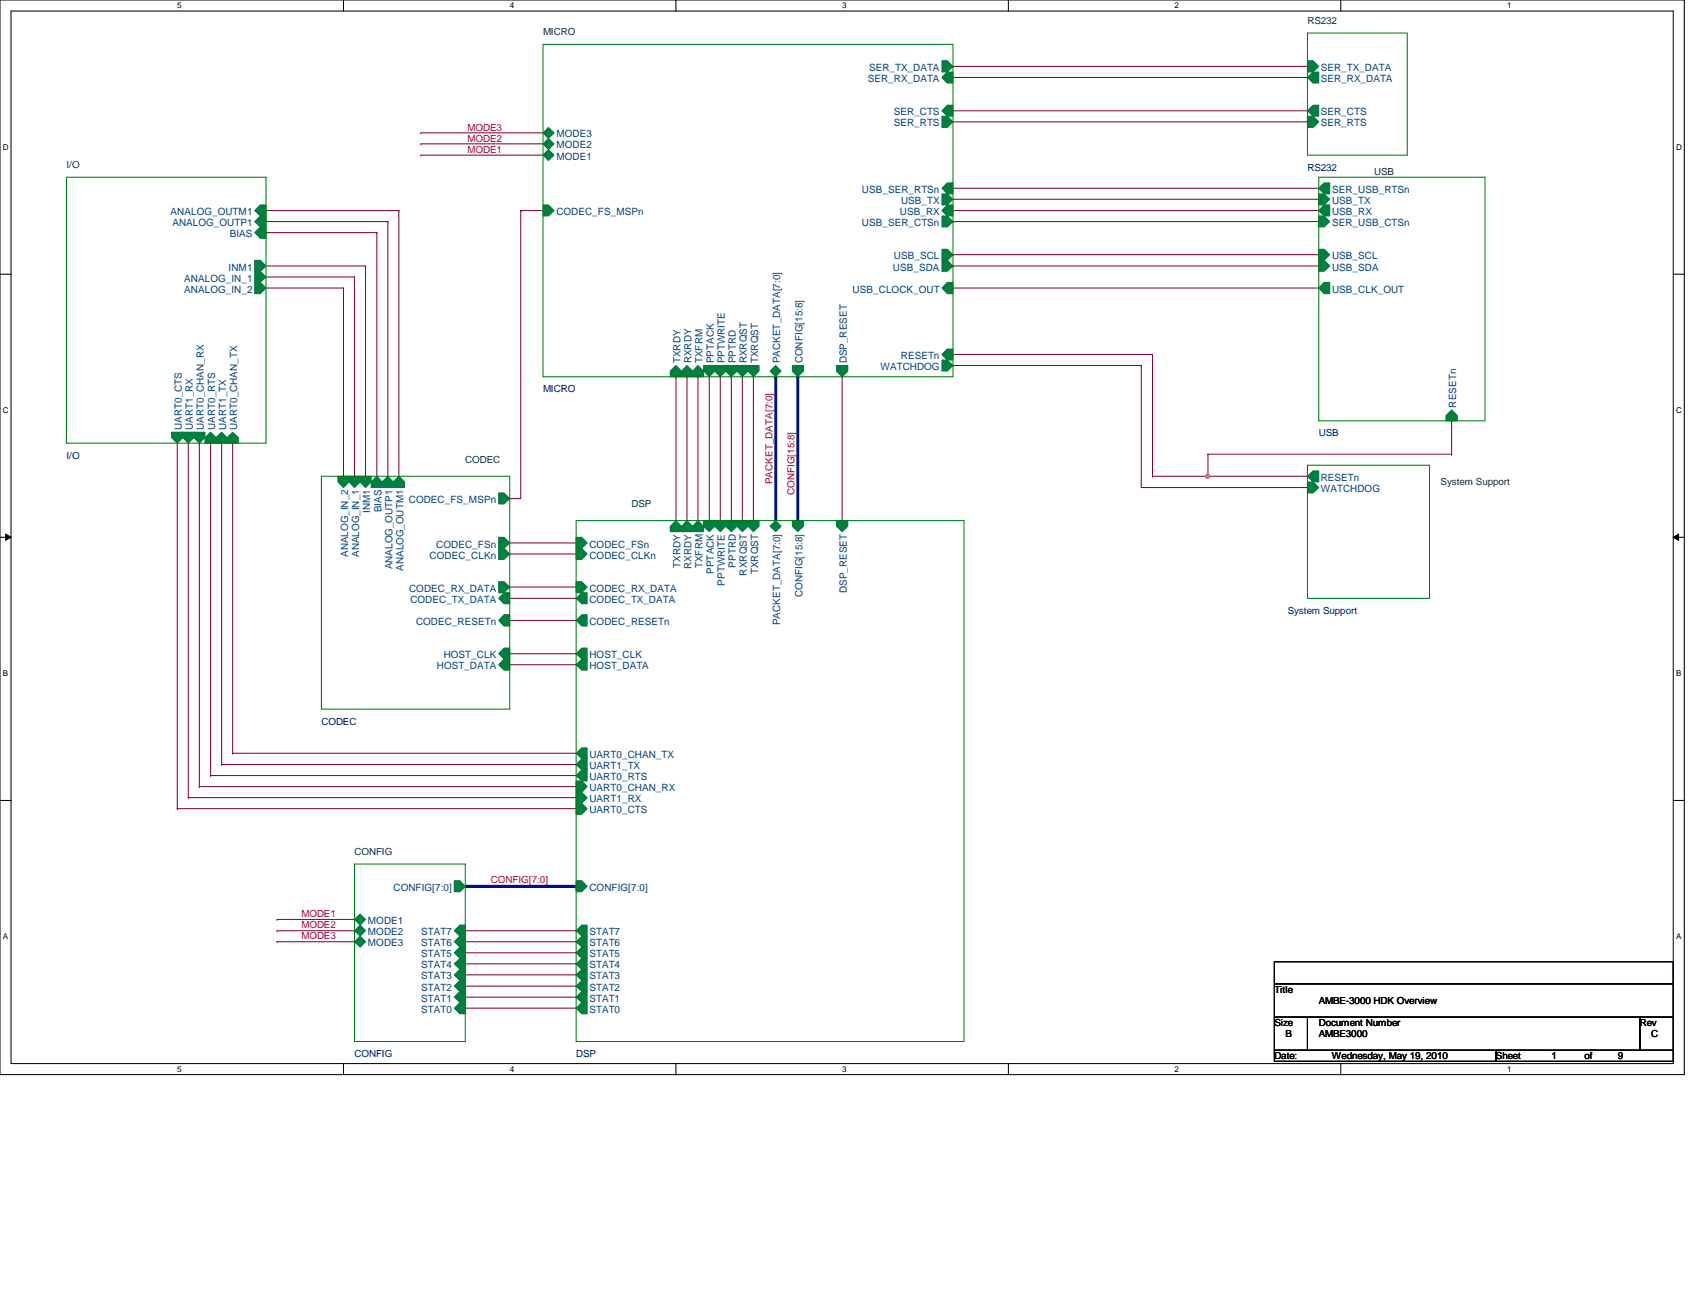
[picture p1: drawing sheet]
<svg xmlns="http://www.w3.org/2000/svg" width="279mm" height="216mm" viewBox="0 0 279 216" stroke-linecap="round" stroke-linejoin="round" font-family="sans-serif">
<path d="M0 0h278v177.4h-278zM1.8 1.8h274.3v173.8h-274.3z" fill="none" stroke="#000" stroke-width=".17"/>
<g fill="#fff">
<path d="M29.3 .2h.7v1.5h-.7z"/>
<path d="M29.3 175.8h.7v1.4h-.7z"/>
</g>
<path d="M56.7 0v1.8M56.7 175.6v1.8" fill="none" stroke="#000" stroke-width=".17"/>
<g fill="#fff">
<path d="M84.1 .2h.7v1.5h-.7z"/>
<path d="M84.1 175.8h.7v1.4h-.7z"/>
</g>
<path d="M111.5 0v1.8M111.5 175.6v1.8" fill="none" stroke="#000" stroke-width=".17"/>
<g fill="#fff">
<path d="M139 .2h.7v1.5h-.7z"/>
<path d="M139 175.8h.7v1.4h-.7z"/>
</g>
<path d="M166.4 0v1.8M166.4 175.6v1.8" fill="none" stroke="#000" stroke-width=".17"/>
<g fill="#fff">
<path d="M193.8 .2h.8v1.5h-.8z"/>
<path d="M193.8 175.8h.8v1.4h-.8z"/>
</g>
<path d="M221.3 0v1.8M221.3 175.6v1.8" fill="none" stroke="#000" stroke-width=".17"/>
<g fill="#fff">
<path d="M248.7 .2h.7v1.5h-.7z"/>
<path d="M248.7 175.8h.7v1.4h-.7z"/>
<path d="M.5 23.5h.9v1.5h-.9z"/>
<path d="M276.6 23.5h.9v1.5h-.9z"/>
<path d="M.5 67h.9v1.5h-.9z"/>
<path d="M276.6 67h.9v1.5h-.9z"/>
</g>
<path d="M0 45.3h1.8M276.1 45.3h1.9" fill="none" stroke="#000" stroke-width=".17"/>
<g fill="#fff">
<path d="M.5 110.4h.8v1.5h-.8z"/>
<path d="M276.6 110.4h.9v1.5h-.9z"/>
</g>
<path d="M0 88.7h1.8M.9 88.1l.9 .6-.9 .5zM276.1 88.7l.9-.6v1.1zM276.1 88.7h1.9" fill="none" stroke="#000" stroke-width=".17"/>
<path d="M.9 88.1l.9 .6-.9 .5zM276.1 88.7l.9-.6v1.1z" fill="#000"/>
<g fill="#fff">
<path d="M.5 153.8h.8v1.5h-.8z"/>
<path d="M276.6 153.8h.9v1.5h-.9z"/>
</g>
<path d="M0 132.1h1.8M276.1 132.1h1.9" fill="none" stroke="#000" stroke-width=".17"/>
<g fill="none" stroke="#800040" stroke-width=".17">
<path d="M190.2 58.5h.1M190.2 58.5v20.1M199.3 78.6h.1M199.3 78.6h16.5M84.1 89.6h.1M84.1 91.4h.1M84.1 96.9h.1M84.1 98.8h.1M84.1 89.6h11M84.1 91.4h11M84.1 96.9h11M84.1 98.8h11"/>
<path d="M84.1 102.4h.1M84.1 107.9h.1M84.1 109.7h.1M84.1 102.4h11M84.1 107.9h11M84.1 109.7h11"/>
</g>
<circle cx="199.3" cy="78.6" r=".34" fill="#f0f"/>
<circle cx="199.3" cy="78.6" r=".34" fill="none" stroke="#f0f" stroke-width=".17"/>
<path d="M76.8 146.3h18.3" fill="none" stroke="#00f" stroke-width=".51"/>
<circle cx="95.1" cy="146.3" r=".25" fill="#00f"/>
<g fill="none" stroke="#800040" stroke-width=".17">
<path d="M43.9 38.4h.1M43.9 38.4h18.3M62.2 38.4h.1M62.2 38.4v40.2M85.9 34.8h.1M85.9 34.8v47.5h-1.8M43.9 47.5h12.8M43.9 45.7h14.6M43.9 43.9h16.4M56.7 47.5h.1M56.7 47.5v31.1M58.5 45.7h.1"/>
<path d="M58.5 45.7v32.9M60.3 43.9h.1M60.3 43.9v34.7M29.3 73.2h.1M29.3 73.2v60.3M31.1 73.2h.1M31.1 73.2v58.5M32.9 73.2h.1M32.9 73.2v56.6M34.8 73.2h.1M34.8 73.2v54.8M36.6 73.2h.1"/>
<path d="M36.6 73.2v53M38.4 73.2h.1M38.4 73.2v51.1M56.7 78.6h.1M58.5 78.6h.1M60.3 78.6h.1M188.3 60.3h.1M188.3 60.3v20.2h27.5M84.1 82.3h.1M215.8 80.5h.1M29.3 133.5h.1M29.3 133.5h65.8"/>
<path d="M31.1 131.7h.1M31.1 131.7h64M32.9 129.8h.1M32.9 129.8h62.2M34.8 128h.1M34.8 128h60.3M36.6 126.2h.1M36.6 126.2h58.5M38.4 124.3h.1M38.4 124.3h56.7"/>
</g>
<path d="M128 62.2v23.7" fill="none" stroke="#00f" stroke-width=".51"/>
<circle cx="128" cy="62.2" r=".25" fill="#00f"/>
<path d="M157.3 18.3h.1M157.3 11h.1M157.3 12.8h.1M157.3 18.3h58.5M157.3 11h58.5M157.3 12.8h58.5M157.3 20.1h.1M157.3 20.1h58.5" fill="none" stroke="#800040" stroke-width=".17"/>
<path d="M131.7 62.2v23.7" fill="none" stroke="#00f" stroke-width=".51"/>
<circle cx="131.7" cy="62.2" r=".25" fill="#00f"/>
<g fill="none" stroke="#800040" stroke-width=".17">
<path d="M43.9 36.6h.1M43.9 34.8h.1M43.9 34.8h21.9M43.9 36.6h20.1M64 36.6h.1M64 36.6v42M65.8 34.8h.1M65.8 34.8v43.8M69.5 21.9h.1M69.5 23.7h.1M69.5 25.6h.1M69.5 21.9h20.1"/>
<path d="M69.5 23.7h20.1M69.5 25.6h20.1M85.9 34.8h3.7M89.6 34.8h.1M157.3 31.1h.1M157.3 32.9h.1M157.3 34.8h.1M157.3 36.6h.1M157.3 34.8h60.3M157.3 36.6h60.3M157.3 31.1h60.3M157.3 32.9h60.3"/>
<path d="M157.3 58.5h.1M157.3 47.5h.1M157.3 43.9h.1M157.3 42h.1M157.3 58.5h32.9M157.3 47.5h60.3M157.3 43.9h60.3M157.3 42h60.3M111.5 62.2h.1M111.5 62.2v23.7M113.4 62.2h.1M113.4 62.2v23.7"/>
<path d="M115.2 62.2h.1M115.2 62.2v23.7M117.1 62.2h.1M117.1 62.2v23.7M118.9 62.2h.1M118.9 62.2v23.7M120.7 62.2h.1M120.7 62.2v23.7M122.5 62.2h.1M122.5 62.2v23.7M124.3 62.2h.1M124.3 62.2v23.7"/>
<path d="M139 62.2h.1M139 62.2v23.7M157.3 60.3h.1M157.3 60.3h31M190.2 78.6h.1M199.3 75h.1M199.3 75v3.6h-9.1M199.3 75h40.3M239.6 75h.1M239.6 69.5h.1M239.6 69.5v5.5M45.7 151.8h.1"/>
<path d="M45.7 153.6h.1M45.7 155.4h.1M45.7 153.6h12.8M45.7 155.4h12.8M45.7 151.8h12.8M76.8 153.6h.1M76.8 155.4h.1M76.8 157.3h.1M76.8 159.1h.1M76.8 153.6h18.3M76.8 155.4h18.3M76.8 157.3h18.3"/>
<path d="M76.8 159.1h18.3M76.8 160.9h.1M76.8 162.8h.1M76.8 164.6h.1M76.8 166.4h.1M76.8 160.9h18.3M76.8 162.8h18.3M76.8 164.6h18.3M76.8 166.4h18.3"/>
</g>
<path d="M210.3 158.7h65.8v3.7h-65.8zM210.3 162.4h65.8v5.5h-65.8zM210.3 167.9h5.5v5.5h-5.5zM210.3 173.4h36.6v1.8h-36.6zM215.8 167.9h54.8v5.5h-54.8zM246.9 173.4h29.2v1.8h-29.2zM270.6 167.9h5.5v5.5h-5.5z" fill="none" stroke="#000" stroke-width=".17"/>
<path d="M75 145.4h.9l.9 .9-.9 .9h-.9z" fill-rule="evenodd" fill="#008040"/>
<path d="M75 145.4h.9l.9 .9-.9 .9h-.9z" fill="none" stroke="#008040" stroke-width=".17"/>
<path d="M75 155.4l.9-.9h.9v1.8h-.9z" fill-rule="evenodd" fill="#008040"/>
<path d="M75 155.4l.9-.9h.9v1.8h-.9z" fill="none" stroke="#008040" stroke-width=".17"/>
<path d="M75 153.6l.9-.9h.9v1.8h-.9z" fill-rule="evenodd" fill="#008040"/>
<path d="M75 153.6l.9-.9h.9v1.8h-.9z" fill="none" stroke="#008040" stroke-width=".17"/>
<path d="M75 166.4l.9-.9h.9v1.8h-.9z" fill-rule="evenodd" fill="#008040"/>
<path d="M75 166.4l.9-.9h.9v1.8h-.9z" fill="none" stroke="#008040" stroke-width=".17"/>
<path d="M75 164.6l.9-.9h.9v1.8h-.9z" fill-rule="evenodd" fill="#008040"/>
<path d="M75 164.6l.9-.9h.9v1.8h-.9z" fill="none" stroke="#008040" stroke-width=".17"/>
<path d="M75 162.8l.9-1h.9v1.9h-.9z" fill-rule="evenodd" fill="#008040"/>
<path d="M75 162.8l.9-1h.9v1.9h-.9z" fill="none" stroke="#008040" stroke-width=".17"/>
<path d="M75 160.9l.9-.9h.9v1.8h-.9z" fill-rule="evenodd" fill="#008040"/>
<path d="M75 160.9l.9-.9h.9v1.8h-.9z" fill="none" stroke="#008040" stroke-width=".17"/>
<path d="M75 159.1l.9-.9h.9v1.8h-.9z" fill-rule="evenodd" fill="#008040"/>
<path d="M75 159.1l.9-.9h.9v1.8h-.9z" fill="none" stroke="#008040" stroke-width=".17"/>
<path d="M75 157.3l.9-1h.9v1.9h-.9z" fill-rule="evenodd" fill="#008040"/>
<path d="M75 157.3l.9-1h.9v1.9h-.9z" fill="none" stroke="#008040" stroke-width=".17"/>
<path d="M58.5 151.8l.9-.9 .9 .9-.9 .9z" fill="#008040"/>
<path d="M58.5 151.8l.9-.9 .9 .9-.9 .9z" fill="none" stroke="#008040" stroke-width=".17"/>
<path d="M58.5 153.6l.9-.9 .9 .9-.9 .9z" fill="#008040"/>
<path d="M58.5 153.6l.9-.9 .9 .9-.9 .9z" fill="none" stroke="#008040" stroke-width=".17"/>
<path d="M59.4 154.5l.9 .9-.9 .9-.9-.9z" fill="#008040"/>
<path d="M59.4 154.5l.9 .9-.9 .9-.9-.9z" fill="none" stroke="#008040" stroke-width=".17"/>
<path d="M58.5 142.6h18.3v29.3h-18.3z" fill="none" stroke="#008000" stroke-width=".17"/>
<path d="M156.3 33.8h1v1.8h-1l-.9-.8z" fill-rule="evenodd" fill="#008040"/>
<path d="M156.3 33.8h1v1.8h-1l-.9-.8z" fill="none" stroke="#008040" stroke-width=".17"/>
<path d="M155.4 58.5l.9-.9h1v1.8h-1z" fill-rule="evenodd" fill="#008040"/>
<path d="M155.4 58.5l.9-.9h1v1.8h-1z" fill="none" stroke="#008040" stroke-width=".17"/>
<path d="M155.4 32h.9l1 .9-1 .9h-.9z" fill-rule="evenodd" fill="#008040"/>
<path d="M155.4 32h.9l1 .9-1 .9h-.9z" fill="none" stroke="#008040" stroke-width=".17"/>
<path d="M127.1 61.3l.9-1 .9 1-.9 .9z" fill="#008040"/>
<path d="M127.1 61.3l.9-1 .9 1-.9 .9z" fill="none" stroke="#008040" stroke-width=".17"/>
<path d="M155.4 10h.9l1 1-1 .9h-.9z" fill-rule="evenodd" fill="#008040"/>
<path d="M155.4 10h.9l1 1-1 .9h-.9z" fill="none" stroke="#008040" stroke-width=".17"/>
<path d="M155.4 12.8l.9-.9h1v1.8h-1z" fill-rule="evenodd" fill="#008040"/>
<path d="M155.4 12.8l.9-.9h1v1.8h-1z" fill="none" stroke="#008040" stroke-width=".17"/>
<path d="M156.3 17.4h1v1.8h-1l-.9-.9z" fill-rule="evenodd" fill="#008040"/>
<path d="M156.3 17.4h1v1.8h-1l-.9-.9z" fill="none" stroke="#008040" stroke-width=".17"/>
<path d="M155.4 19.2h.9l1 .9-1 .9h-.9z" fill-rule="evenodd" fill="#008040"/>
<path d="M155.4 19.2h.9l1 .9-1 .9h-.9z" fill="none" stroke="#008040" stroke-width=".17"/>
<path d="M115.2 60.3l.9 1v.9h-1.8v-.9z" fill-rule="evenodd" fill="#008040"/>
<path d="M115.2 60.3l.9 1v.9h-1.8v-.9z" fill="none" stroke="#008040" stroke-width=".17"/>
<path d="M110.6 61.3l.9-1 1 1v.9h-1.9z" fill-rule="evenodd" fill="#008040"/>
<path d="M110.6 61.3l.9-1 1 1v.9h-1.9z" fill="none" stroke="#008040" stroke-width=".17"/>
<path d="M113.4 60.3l.9 1v.9h-1.8v-.9z" fill-rule="evenodd" fill="#008040"/>
<path d="M113.4 60.3l.9 1v.9h-1.8v-.9z" fill="none" stroke="#008040" stroke-width=".17"/>
<path d="M121.6 60.3h1.8v1l-.9 .9-.9-.9z" fill-rule="evenodd" fill="#008040"/>
<path d="M121.6 60.3h1.8v1l-.9 .9-.9-.9z" fill="none" stroke="#008040" stroke-width=".17"/>
<path d="M123.4 60.3h1.9v1l-1 .9-.9-.9z" fill-rule="evenodd" fill="#008040"/>
<path d="M123.4 60.3h1.9v1l-1 .9-.9-.9z" fill="none" stroke="#008040" stroke-width=".17"/>
<path d="M116.1 60.3h1.8v1l-.8 .9-1-.9z" fill-rule="evenodd" fill="#008040"/>
<path d="M116.1 60.3h1.8v1l-.8 .9-1-.9z" fill="none" stroke="#008040" stroke-width=".17"/>
<path d="M117.9 60.3h1.9v1l-.9 .9-1-.9z" fill-rule="evenodd" fill="#008040"/>
<path d="M117.9 60.3h1.9v1l-.9 .9-1-.9z" fill="none" stroke="#008040" stroke-width=".17"/>
<path d="M119.8 60.3h1.8v1l-.9 .9-.9-.9z" fill-rule="evenodd" fill="#008040"/>
<path d="M119.8 60.3h1.8v1l-.9 .9-.9-.9z" fill="none" stroke="#008040" stroke-width=".17"/>
<path d="M89.6 33.8h.9l.9 1-.9 .8h-.9z" fill-rule="evenodd" fill="#008040"/>
<path d="M89.6 33.8h.9l.9 1-.9 .8h-.9z" fill="none" stroke="#008040" stroke-width=".17"/>
<path d="M155.4 59.4h.9l1 .9-1 1h-.9z" fill-rule="evenodd" fill="#008040"/>
<path d="M155.4 59.4h.9l1 .9-1 1h-.9z" fill="none" stroke="#008040" stroke-width=".17"/>
<path d="M156.3 46.6h1v1.9h-1l-.9-1z" fill-rule="evenodd" fill="#008040"/>
<path d="M156.3 46.6h1v1.9h-1l-.9-1z" fill="none" stroke="#008040" stroke-width=".17"/>
<path d="M155.4 35.6h.9l1 1-1 .9h-.9z" fill-rule="evenodd" fill="#008040"/>
<path d="M155.4 35.6h.9l1 1-1 .9h-.9z" fill="none" stroke="#008040" stroke-width=".17"/>
<path d="M155.4 31.1l.9-.9h1v1.8h-1z" fill-rule="evenodd" fill="#008040"/>
<path d="M155.4 31.1l.9-.9h1v1.8h-1z" fill="none" stroke="#008040" stroke-width=".17"/>
<path d="M155.4 41.1h.9l1 .9-1 1h-.9z" fill-rule="evenodd" fill="#008040"/>
<path d="M155.4 41.1h.9l1 .9-1 1h-.9z" fill="none" stroke="#008040" stroke-width=".17"/>
<path d="M155.4 43h.9l1 .9-1 .9h-.9z" fill-rule="evenodd" fill="#008040"/>
<path d="M155.4 43h.9l1 .9-1 .9h-.9z" fill="none" stroke="#008040" stroke-width=".17"/>
<path d="M130.8 60.3h1.8v1l-.9 .9-.9-.9z" fill-rule="evenodd" fill="#008040"/>
<path d="M130.8 60.3h1.8v1l-.9 .9-.9-.9z" fill="none" stroke="#008040" stroke-width=".17"/>
<path d="M138 60.3h1.9v1l-.9 .9-1-.9z" fill-rule="evenodd" fill="#008040"/>
<path d="M138 60.3h1.9v1l-.9 .9-1-.9z" fill="none" stroke="#008040" stroke-width=".17"/>
<path d="M89.6 23.7l.9-.8 .9 .8-.9 1z" fill="#008040"/>
<path d="M89.6 23.7l.9-.8 .9 .8-.9 1z" fill="none" stroke="#008040" stroke-width=".17"/>
<path d="M89.6 21.9l.9-.9 .9 .9-.9 1z" fill="#008040"/>
<path d="M89.6 21.9l.9-.9 .9 .9-.9 1z" fill="none" stroke="#008040" stroke-width=".17"/>
<path d="M90.5 24.7l.9 .9-.9 .9-.9-.9z" fill="#008040"/>
<path d="M90.5 24.7l.9 .9-.9 .9-.9-.9z" fill="none" stroke="#008040" stroke-width=".17"/>
<path d="M89.6 7.3h67.7v54.9h-67.7z" fill="none" stroke="#008000" stroke-width=".17"/>
<path d="M95.1 90.5h.9l.9 .9-.9 .9h-.9z" fill-rule="evenodd" fill="#008040"/>
<path d="M95.1 90.5h.9l.9 .9-.9 .9h-.9z" fill="none" stroke="#008040" stroke-width=".17"/>
<path d="M95.1 88.7h.9l.9 .9-.9 .9h-.9z" fill-rule="evenodd" fill="#008040"/>
<path d="M95.1 88.7h.9l.9 .9-.9 .9h-.9z" fill="none" stroke="#008040" stroke-width=".17"/>
<path d="M95.1 102.4l.9-.9h.9v1.8h-.9z" fill-rule="evenodd" fill="#008040"/>
<path d="M95.1 102.4l.9-.9h.9v1.8h-.9z" fill="none" stroke="#008040" stroke-width=".17"/>
<path d="M95.1 96h.9l.9 .9-.9 .9h-.9z" fill-rule="evenodd" fill="#008040"/>
<path d="M95.1 96h.9l.9 .9-.9 .9h-.9z" fill="none" stroke="#008040" stroke-width=".17"/>
<path d="M96 97.8h.9v1.9h-.9l-.9-.9z" fill-rule="evenodd" fill="#008040"/>
<path d="M96 97.8h.9v1.9h-.9l-.9-.9z" fill="none" stroke="#008040" stroke-width=".17"/>
<path d="M95.1 109.7l.9-.9h.9v1.8h-.9z" fill-rule="evenodd" fill="#008040"/>
<path d="M95.1 109.7l.9-.9h.9v1.8h-.9z" fill="none" stroke="#008040" stroke-width=".17"/>
<path d="M95.1 107.9l.9-.9h.9v1.8h-.9z" fill-rule="evenodd" fill="#008040"/>
<path d="M95.1 107.9l.9-.9h.9v1.8h-.9z" fill="none" stroke="#008040" stroke-width=".17"/>
<path d="M128 85.9l.9 1-.9 .9-.9-.9z" fill="#008040"/>
<path d="M128 85.9l.9 1-.9 .9-.9-.9z" fill="none" stroke="#008040" stroke-width=".17"/>
<path d="M123.4 85.9h1.9v1l-1 .9-.9-.9z" fill-rule="evenodd" fill="#008040"/>
<path d="M123.4 85.9h1.9v1l-1 .9-.9-.9z" fill="none" stroke="#008040" stroke-width=".17"/>
<path d="M111.5 85.9l1 1v.9h-1.9v-.9z" fill-rule="evenodd" fill="#008040"/>
<path d="M111.5 85.9l1 1v.9h-1.9v-.9z" fill="none" stroke="#008040" stroke-width=".17"/>
<path d="M121.6 85.9h1.8v1l-.9 .9-.9-.9z" fill-rule="evenodd" fill="#008040"/>
<path d="M121.6 85.9h1.8v1l-.9 .9-.9-.9z" fill="none" stroke="#008040" stroke-width=".17"/>
<path d="M113.4 85.9l.9 1v.9h-1.8v-.9z" fill-rule="evenodd" fill="#008040"/>
<path d="M113.4 85.9l.9 1v.9h-1.8v-.9z" fill="none" stroke="#008040" stroke-width=".17"/>
<path d="M115.2 85.9l.9 1v.9h-1.8v-.9z" fill-rule="evenodd" fill="#008040"/>
<path d="M115.2 85.9l.9 1v.9h-1.8v-.9z" fill="none" stroke="#008040" stroke-width=".17"/>
<path d="M119.8 85.9h1.8v1l-.9 .9-.9-.9z" fill-rule="evenodd" fill="#008040"/>
<path d="M119.8 85.9h1.8v1l-.9 .9-.9-.9z" fill="none" stroke="#008040" stroke-width=".17"/>
<path d="M117.9 85.9h1.9v1l-.9 .9-1-.9z" fill-rule="evenodd" fill="#008040"/>
<path d="M117.9 85.9h1.9v1l-.9 .9-1-.9z" fill="none" stroke="#008040" stroke-width=".17"/>
<path d="M116.1 85.9h1.8v1l-.8 .9-1-.9z" fill-rule="evenodd" fill="#008040"/>
<path d="M116.1 85.9h1.8v1l-.8 .9-1-.9z" fill="none" stroke="#008040" stroke-width=".17"/>
<path d="M95.1 145.4h.9l.9 .9-.9 .9h-.9z" fill-rule="evenodd" fill="#008040"/>
<path d="M95.1 145.4h.9l.9 .9-.9 .9h-.9z" fill="none" stroke="#008040" stroke-width=".17"/>
<path d="M130.8 85.9h1.8v1l-.9 .9-.9-.9z" fill-rule="evenodd" fill="#008040"/>
<path d="M130.8 85.9h1.8v1l-.9 .9-.9-.9z" fill="none" stroke="#008040" stroke-width=".17"/>
<path d="M95.1 124.3l.9-.9h.9v1.9h-.9z" fill-rule="evenodd" fill="#008040"/>
<path d="M95.1 124.3l.9-.9h.9v1.9h-.9z" fill="none" stroke="#008040" stroke-width=".17"/>
<path d="M95.1 126.2l.9-.9h.9v1.8h-.9z" fill-rule="evenodd" fill="#008040"/>
<path d="M95.1 126.2l.9-.9h.9v1.8h-.9z" fill="none" stroke="#008040" stroke-width=".17"/>
<path d="M95.1 128l.9-.9h.9v1.8h-.9z" fill-rule="evenodd" fill="#008040"/>
<path d="M95.1 128l.9-.9h.9v1.8h-.9z" fill="none" stroke="#008040" stroke-width=".17"/>
<path d="M95.1 128.9h.9l.9 .9-.9 1h-.9z" fill-rule="evenodd" fill="#008040"/>
<path d="M95.1 128.9h.9l.9 .9-.9 1h-.9z" fill="none" stroke="#008040" stroke-width=".17"/>
<path d="M95.1 130.8h.9l.9 .9-.9 .9h-.9z" fill-rule="evenodd" fill="#008040"/>
<path d="M95.1 130.8h.9l.9 .9-.9 .9h-.9z" fill="none" stroke="#008040" stroke-width=".17"/>
<path d="M95.1 132.6h.9l.9 .9-.9 .9h-.9z" fill-rule="evenodd" fill="#008040"/>
<path d="M95.1 132.6h.9l.9 .9-.9 .9h-.9z" fill="none" stroke="#008040" stroke-width=".17"/>
<path d="M138 85.9h1.9v1l-.9 .9-1-.9z" fill-rule="evenodd" fill="#008040"/>
<path d="M138 85.9h1.9v1l-.9 .9-1-.9z" fill="none" stroke="#008040" stroke-width=".17"/>
<path d="M95.1 155.4l.9-.9h.9v1.8h-.9z" fill-rule="evenodd" fill="#008040"/>
<path d="M95.1 155.4l.9-.9h.9v1.8h-.9z" fill="none" stroke="#008040" stroke-width=".17"/>
<path d="M95.1 153.6l.9-.9h.9v1.8h-.9z" fill-rule="evenodd" fill="#008040"/>
<path d="M95.1 153.6l.9-.9h.9v1.8h-.9z" fill="none" stroke="#008040" stroke-width=".17"/>
<path d="M96 165.5h.9v1.8h-.9l-.9-.9z" fill-rule="evenodd" fill="#008040"/>
<path d="M96 165.5h.9v1.8h-.9l-.9-.9z" fill="none" stroke="#008040" stroke-width=".17"/>
<path d="M95.1 164.6l.9-.9h.9v1.8h-.9z" fill-rule="evenodd" fill="#008040"/>
<path d="M95.1 164.6l.9-.9h.9v1.8h-.9z" fill="none" stroke="#008040" stroke-width=".17"/>
<path d="M95.1 162.8l.9-1h.9v1.9h-.9z" fill-rule="evenodd" fill="#008040"/>
<path d="M95.1 162.8l.9-1h.9v1.9h-.9z" fill="none" stroke="#008040" stroke-width=".17"/>
<path d="M95.1 160.9l.9-.9h.9v1.8h-.9z" fill-rule="evenodd" fill="#008040"/>
<path d="M95.1 160.9l.9-.9h.9v1.8h-.9z" fill="none" stroke="#008040" stroke-width=".17"/>
<path d="M95.1 159.1l.9-.9h.9v1.8h-.9z" fill-rule="evenodd" fill="#008040"/>
<path d="M95.1 159.1l.9-.9h.9v1.8h-.9z" fill="none" stroke="#008040" stroke-width=".17"/>
<path d="M95.1 157.3l.9-1h.9v1.9h-.9z" fill-rule="evenodd" fill="#008040"/>
<path d="M95.1 157.3l.9-1h.9v1.9h-.9z" fill="none" stroke="#008040" stroke-width=".17"/>
<path d="M95.1 85.9h64v86h-64z" fill="none" stroke="#008000" stroke-width=".17"/>
<path d="M82.3 96h.9l.9 .9-.9 .9h-.9z" fill-rule="evenodd" fill="#008040"/>
<path d="M82.3 96h.9l.9 .9-.9 .9h-.9z" fill="none" stroke="#008040" stroke-width=".17"/>
<path d="M83.2 101.5h.9v1.8h-.9l-.9-.9z" fill-rule="evenodd" fill="#008040"/>
<path d="M83.2 101.5h.9v1.8h-.9l-.9-.9z" fill="none" stroke="#008040" stroke-width=".17"/>
<path d="M83.2 97.8h.9v1.9h-.9l-.9-.9z" fill-rule="evenodd" fill="#008040"/>
<path d="M83.2 97.8h.9v1.9h-.9l-.9-.9z" fill="none" stroke="#008040" stroke-width=".17"/>
<path d="M83.2 107h.9v1.8h-.9l-.9-.9z" fill-rule="evenodd" fill="#008040"/>
<path d="M83.2 107h.9v1.8h-.9l-.9-.9z" fill="none" stroke="#008040" stroke-width=".17"/>
<path d="M83.2 108.8h.9v1.8h-.9l-.9-.9z" fill-rule="evenodd" fill="#008040"/>
<path d="M83.2 108.8h.9v1.8h-.9l-.9-.9z" fill="none" stroke="#008040" stroke-width=".17"/>
<path d="M82.3 90.5h.9l.9 .9-.9 .9h-.9z" fill-rule="evenodd" fill="#008040"/>
<path d="M82.3 90.5h.9l.9 .9-.9 .9h-.9z" fill="none" stroke="#008040" stroke-width=".17"/>
<path d="M82.3 88.7h.9l.9 .9-.9 .9h-.9z" fill-rule="evenodd" fill="#008040"/>
<path d="M82.3 88.7h.9l.9 .9-.9 .9h-.9z" fill="none" stroke="#008040" stroke-width=".17"/>
<path d="M82.3 81.4h.9l.9 .9-.9 .9h-.9z" fill-rule="evenodd" fill="#008040"/>
<path d="M82.3 81.4h.9l.9 .9-.9 .9h-.9z" fill="none" stroke="#008040" stroke-width=".17"/>
<path d="M55.8 78.6h1.8v.9l-.9 1-.9-1z" fill-rule="evenodd" fill="#008040"/>
<path d="M55.8 78.6h1.8v.9l-.9 1-.9-1z" fill="none" stroke="#008040" stroke-width=".17"/>
<path d="M57.6 78.6h1.8v.9l-.9 1-.9-1z" fill-rule="evenodd" fill="#008040"/>
<path d="M57.6 78.6h1.8v.9l-.9 1-.9-1z" fill="none" stroke="#008040" stroke-width=".17"/>
<path d="M59.4 78.6h1.9v.9l-1 1-.9-1z" fill-rule="evenodd" fill="#008040"/>
<path d="M59.4 78.6h1.9v.9l-1 1-.9-1z" fill="none" stroke="#008040" stroke-width=".17"/>
<path d="M62.2 78.6l.9 .9v1h-1.8v-1z" fill-rule="evenodd" fill="#008040"/>
<path d="M62.2 78.6l.9 .9v1h-1.8v-1z" fill="none" stroke="#008040" stroke-width=".17"/>
<path d="M64 78.6l.9 .9v1h-1.8v-1z" fill-rule="evenodd" fill="#008040"/>
<path d="M64 78.6l.9 .9v1h-1.8v-1z" fill="none" stroke="#008040" stroke-width=".17"/>
<path d="M65.8 78.6l1 .9v1h-1.9v-1z" fill-rule="evenodd" fill="#008040"/>
<path d="M65.8 78.6l1 .9v1h-1.9v-1z" fill="none" stroke="#008040" stroke-width=".17"/>
<path d="M53 78.6h31.1v38.5h-31.1z" fill="none" stroke="#008000" stroke-width=".17"/>
<path d="M217.6 32h.9l1 .9-1 .9h-.9z" fill-rule="evenodd" fill="#008040"/>
<path d="M217.6 32h.9l1 .9-1 .9h-.9z" fill="none" stroke="#008040" stroke-width=".17"/>
<path d="M218.5 33.8h1v1.8h-1l-.9-.8z" fill-rule="evenodd" fill="#008040"/>
<path d="M218.5 33.8h1v1.8h-1l-.9-.8z" fill="none" stroke="#008040" stroke-width=".17"/>
<path d="M218.5 46.6h1v1.9h-1l-.9-1z" fill-rule="evenodd" fill="#008040"/>
<path d="M218.5 46.6h1v1.9h-1l-.9-1z" fill="none" stroke="#008040" stroke-width=".17"/>
<path d="M217.6 41.1h.9l1 .9-1 1h-.9z" fill-rule="evenodd" fill="#008040"/>
<path d="M217.6 41.1h.9l1 .9-1 1h-.9z" fill="none" stroke="#008040" stroke-width=".17"/>
<path d="M217.6 43h.9l1 .9-1 .9h-.9z" fill-rule="evenodd" fill="#008040"/>
<path d="M217.6 43h.9l1 .9-1 .9h-.9z" fill="none" stroke="#008040" stroke-width=".17"/>
<path d="M238.6 68.6l1-1 .9 1v.9h-1.9z" fill-rule="evenodd" fill="#008040"/>
<path d="M238.6 68.6l1-1 .9 1v.9h-1.9z" fill="none" stroke="#008040" stroke-width=".17"/>
<path d="M218.5 30.2h1v1.8h-1l-.9-.9z" fill-rule="evenodd" fill="#008040"/>
<path d="M218.5 30.2h1v1.8h-1l-.9-.9z" fill="none" stroke="#008040" stroke-width=".17"/>
<path d="M217.6 35.6h.9l1 1-1 .9h-.9z" fill-rule="evenodd" fill="#008040"/>
<path d="M217.6 35.6h.9l1 1-1 .9h-.9z" fill="none" stroke="#008040" stroke-width=".17"/>
<path d="M217.6 29.3h27.5v40.2h-27.5z" fill="none" stroke="#008000" stroke-width=".17"/>
<path d="M42 46.6h1l.9 .9-.9 1h-1z" fill-rule="evenodd" fill="#008040"/>
<path d="M42 46.6h1l.9 .9-.9 1h-1z" fill="none" stroke="#008040" stroke-width=".17"/>
<path d="M35.6 72.2l1-.9 .9 .9v1h-1.9z" fill-rule="evenodd" fill="#008040"/>
<path d="M35.6 72.2l1-.9 .9 .9v1h-1.9z" fill="none" stroke="#008040" stroke-width=".17"/>
<path d="M30.2 71.3h1.8v.9l-.9 1-.9-1z" fill-rule="evenodd" fill="#008040"/>
<path d="M30.2 71.3h1.8v.9l-.9 1-.9-1z" fill="none" stroke="#008040" stroke-width=".17"/>
<path d="M33.8 72.2l1-.9 .8 .9v1h-1.8z" fill-rule="evenodd" fill="#008040"/>
<path d="M33.8 72.2l1-.9 .8 .9v1h-1.8z" fill="none" stroke="#008040" stroke-width=".17"/>
<path d="M28.3 71.3h1.9v.9l-.9 1-1-1z" fill-rule="evenodd" fill="#008040"/>
<path d="M28.3 71.3h1.9v.9l-.9 1-1-1z" fill="none" stroke="#008040" stroke-width=".17"/>
<path d="M42 38.4l1-.9h.9v1.8h-.9z" fill-rule="evenodd" fill="#008040"/>
<path d="M42 38.4l1-.9h.9v1.8h-.9z" fill="none" stroke="#008040" stroke-width=".17"/>
<path d="M37.5 72.2l.9-.9 .9 .9v1h-1.8z" fill-rule="evenodd" fill="#008040"/>
<path d="M37.5 72.2l.9-.9 .9 .9v1h-1.8z" fill="none" stroke="#008040" stroke-width=".17"/>
<path d="M42 43h1l.9 .9-.9 .9h-1z" fill-rule="evenodd" fill="#008040"/>
<path d="M42 43h1l.9 .9-.9 .9h-1z" fill="none" stroke="#008040" stroke-width=".17"/>
<path d="M32 71.3h1.8v.9l-.9 1-.9-1z" fill-rule="evenodd" fill="#008040"/>
<path d="M32 71.3h1.8v.9l-.9 1-.9-1z" fill="none" stroke="#008040" stroke-width=".17"/>
<path d="M42 44.8h1l.9 .9-.9 .9h-1z" fill-rule="evenodd" fill="#008040"/>
<path d="M42 44.8h1l.9 .9-.9 .9h-1z" fill="none" stroke="#008040" stroke-width=".17"/>
<path d="M42 36.6l1-1h.9v1.9h-.9z" fill-rule="evenodd" fill="#008040"/>
<path d="M42 36.6l1-1h.9v1.9h-.9z" fill="none" stroke="#008040" stroke-width=".17"/>
<path d="M43 33.8h.9v1.8h-.9l-1-.8z" fill-rule="evenodd" fill="#008040"/>
<path d="M43 33.8h.9v1.8h-.9l-1-.8z" fill="none" stroke="#008040" stroke-width=".17"/>
<path d="M11 29.3h32.9v43.9h-32.9z" fill="none" stroke="#008000" stroke-width=".17"/>
<path d="M215.8 18.3l.9-.9h.9v1.8h-.9z" fill-rule="evenodd" fill="#008040"/>
<path d="M215.8 18.3l.9-.9h.9v1.8h-.9z" fill="none" stroke="#008040" stroke-width=".17"/>
<path d="M215.8 19.2h.9l.9 .9-.9 .9h-.9z" fill-rule="evenodd" fill="#008040"/>
<path d="M215.8 19.2h.9l.9 .9-.9 .9h-.9z" fill="none" stroke="#008040" stroke-width=".17"/>
<path d="M215.8 12.8l.9-.9h.9v1.8h-.9z" fill-rule="evenodd" fill="#008040"/>
<path d="M215.8 12.8l.9-.9h.9v1.8h-.9z" fill="none" stroke="#008040" stroke-width=".17"/>
<path d="M215.8 10h.9l.9 1-.9 .9h-.9z" fill-rule="evenodd" fill="#008040"/>
<path d="M215.8 10h.9l.9 1-.9 .9h-.9z" fill="none" stroke="#008040" stroke-width=".17"/>
<path d="M215.8 5.5h16.4v20.1h-16.4z" fill="none" stroke="#008000" stroke-width=".17"/>
<path d="M215.8 78.6l.9-.9h.9v1.8h-.9z" fill-rule="evenodd" fill="#008040"/>
<path d="M215.8 78.6l.9-.9h.9v1.8h-.9z" fill="none" stroke="#008040" stroke-width=".17"/>
<path d="M215.8 79.5h.9l.9 1-.9 .9h-.9z" fill-rule="evenodd" fill="#008040"/>
<path d="M215.8 79.5h.9l.9 1-.9 .9h-.9z" fill="none" stroke="#008040" stroke-width=".17"/>
<path d="M215.8 76.8h20.1v22h-20.1z" fill="none" stroke="#008000" stroke-width=".17"/>
<circle cx="199.3" cy="78.6" r=".34" fill="#f0f"/>
<circle cx="199.3" cy="78.6" r=".34" fill="none" stroke="#f0f" stroke-width=".17"/>
<g font-size="1.7" fill="#004080">
<text x="143.4" y="11.7">SER_TX_DATA</text>
<text x="218" y="11.7">SER_TX_DATA</text>
<text x="143.2" y="13.5">SER_RX_DATA</text>
<text x="218" y="13.5">SER_RX_DATA</text>
<text x="91.8" y="22.7">MODE3</text>
<text x="147.5" y="19">SER_CTS</text>
<text x="147.5" y="20.9">SER_RTS</text>
<text x="218" y="19">SER_CTS</text>
<text x="218" y="20.9">SER_RTS</text>
<text x="91.8" y="24.5">MODE2</text>
<text x="91.8" y="26.4">MODE1</text>
<text x="28.2" y="35.5">ANALOG_OUTM1</text>
<text x="91.8" y="35.5">CODEC_FS_MSPn</text>
<text x="142.2" y="31.8">USB_SER_RTSn</text>
<text x="148.5" y="35.5">USB_RX</text>
<text x="148.7" y="33.7">USB_TX</text>
<text x="219.8" y="33.7">USB_TX</text>
<text x="219.8" y="35.5">USB_RX</text>
<text x="219.8" y="31.8">SER_USB_RTSn</text>
<text x="28.4" y="37.3">ANALOG_OUTP1</text>
<text x="37.9" y="39.2">BIAS</text>
<text x="142.2" y="37.3">USB_SER_CTSn</text>
<text x="219.8" y="37.3">SER_USB_CTSn</text>
<text x="30.4" y="46.5">ANALOG_IN_1</text>
<text x="37.7" y="44.7">INM1</text>
<text x="147.4" y="44.7">USB_SDA</text>
<text x="147.5" y="42.8">USB_SCL</text>
<text x="219.8" y="42.8">USB_SCL</text>
<text x="219.8" y="44.7">USB_SDA</text>
<text x="30.4" y="48.3">ANALOG_IN_2</text>
<text x="140.7" y="48.3">USB_CLOCK_OUT</text>
<text x="219.8" y="48.3">USB_CLK_OUT</text>
<text x="112.3" y="60" transform="rotate(-90 112.3 60)">TXRDY</text>
<text x="114.1" y="60" transform="rotate(-90 114.1 60)">RXRDY</text>
<text x="116" y="60" transform="rotate(-90 116 60)">TXFRM</text>
<text x="117.8" y="60" transform="rotate(-90 117.8 60)">PPTACK</text>
<text x="119.6" y="60" transform="rotate(-90 119.6 60)">PPTWRITE</text>
<text x="121.5" y="60" transform="rotate(-90 121.5 60)">PPTRD</text>
<text x="123.3" y="60" transform="rotate(-90 123.3 60)">RXRQST</text>
<text x="125.1" y="60" transform="rotate(-90 125.1 60)">TXRQST</text>
<text x="128.8" y="60" transform="rotate(-90 128.8 60)">PACKET_DATA[7:0]</text>
<text x="132.4" y="60" transform="rotate(-90 132.4 60)">CONFIG[15:8]</text>
<text x="139.7" y="60" transform="rotate(-90 139.7 60)">DSP_RESET</text>
<text x="148.7" y="59.3">RESETn</text>
<text x="145.3" y="61.1">WATCHDOG</text>
<text x="30" y="71" transform="rotate(-90 30 71)">UART0_CTS</text>
<text x="31.8" y="71" transform="rotate(-90 31.8 71)">UART1_RX</text>
<text x="33.7" y="71" transform="rotate(-90 33.7 71)">UART0_CHAN_RX</text>
<text x="35.5" y="71" transform="rotate(-90 35.5 71)">UART0_RTS</text>
<text x="37.3" y="71" transform="rotate(-90 37.3 71)">UART1_TX</text>
<text x="39.2" y="71" transform="rotate(-90 39.2 71)">UART0_CHAN_TX</text>
<text x="240.3" y="67.3" transform="rotate(-90 240.3 67.3)">RESETn</text>
<text x="67.5" y="83.1">CODEC_FS_MSPn</text>
<text x="218" y="79.4">RESETn</text>
<text x="218" y="81.2">WATCHDOG</text>
<text x="61.1" y="84.7" transform="rotate(-90 61.1 84.7)">INM1</text>
<text x="62.9" y="84.6" transform="rotate(-90 62.9 84.6)">BIAS</text>
<text x="57.4" y="91.9" transform="rotate(-90 57.4 91.9)">ANALOG_IN_2</text>
<text x="59.3" y="91.9" transform="rotate(-90 59.3 91.9)">ANALOG_IN_1</text>
<text x="64.8" y="94" transform="rotate(-90 64.8 94)">ANALOG_OUTP1</text>
<text x="66.6" y="94.2" transform="rotate(-90 66.6 94.2)">ANALOG_OUTM1</text>
<text x="70.9" y="92.2">CODEC_CLKn</text>
<text x="72" y="90.4">CODEC_FSn</text>
<text x="97.3" y="92.2">CODEC_CLKn</text>
<text x="97.3" y="90.4">CODEC_FSn</text>
<text x="112.3" y="93.7" transform="rotate(-90 112.3 93.7)">TXRDY</text>
<text x="114.1" y="93.9" transform="rotate(-90 114.1 93.9)">RXRDY</text>
<text x="116" y="93.8" transform="rotate(-90 116 93.8)">TXFRM</text>
<text x="117.8" y="94.7" transform="rotate(-90 117.8 94.7)">PPTACK</text>
<text x="121.5" y="93.7" transform="rotate(-90 121.5 93.7)">PPTRD</text>
<text x="123.3" y="95" transform="rotate(-90 123.3 95)">RXRQST</text>
<text x="125.1" y="94.8" transform="rotate(-90 125.1 94.8)">TXRQST</text>
<text x="67.5" y="97.7">CODEC_RX_DATA</text>
<text x="67.7" y="99.5">CODEC_TX_DATA</text>
<text x="97.3" y="97.7">CODEC_RX_DATA</text>
<text x="97.3" y="99.5">CODEC_TX_DATA</text>
<text x="119.6" y="96.6" transform="rotate(-90 119.6 96.6)">PPTWRITE</text>
<text x="132.4" y="98.6" transform="rotate(-90 132.4 98.6)">CONFIG[15:8]</text>
<text x="139.7" y="97.9" transform="rotate(-90 139.7 97.9)">DSP_RESET</text>
<text x="68.7" y="103.2">CODEC_RESETn</text>
<text x="97.3" y="103.2">CODEC_RESETn</text>
<text x="128.8" y="103.2" transform="rotate(-90 128.8 103.2)">PACKET_DATA[7:0]</text>
<text x="72.1" y="110.5">HOST_DATA</text>
<text x="73.2" y="108.7">HOST_CLK</text>
<text x="97.3" y="110.5">HOST_DATA</text>
<text x="97.3" y="108.7">HOST_CLK</text>
<text x="97.3" y="125.1">UART0_CHAN_TX</text>
<text x="97.3" y="127">UART1_TX</text>
<text x="97.3" y="128.8">UART0_RTS</text>
<text x="97.3" y="130.6">UART0_CHAN_RX</text>
<text x="97.3" y="132.4">UART1_RX</text>
<text x="97.3" y="134.2">UART0_CTS</text>
<text x="64.9" y="147.1">CONFIG[7:0]</text>
<text x="97.3" y="147.1">CONFIG[7:0]</text>
<text x="60.7" y="152.5">MODE1</text>
<text x="60.7" y="154.4">MODE2</text>
<text x="69.5" y="154.4">STAT7</text>
<text x="97.3" y="154.4">STAT7</text>
<text x="60.7" y="156.2">MODE3</text>
<text x="69.5" y="156.2">STAT6</text>
<text x="69.5" y="161.7">STAT3</text>
<text x="69.5" y="159.9">STAT4</text>
<text x="69.5" y="158">STAT5</text>
<text x="97.3" y="156.2">STAT6</text>
<text x="97.3" y="161.7">STAT3</text>
<text x="97.3" y="159.9">STAT4</text>
<text x="97.3" y="158">STAT5</text>
<text x="69.5" y="167.2">STAT0</text>
<text x="69.5" y="165.4">STAT1</text>
<text x="69.5" y="163.5">STAT2</text>
<text x="97.3" y="167.2">STAT0</text>
<text x="97.3" y="165.4">STAT1</text>
<text x="97.3" y="163.5">STAT2</text>
</g>
<g font-size="1.6" fill="#004040">
<text x="89.6" y="5.8">MICRO</text>
<text x="215.8" y="4">RS232</text>
<text x="11" y="27.8">I/O</text>
<text x="226.8" y="28.9">USB</text>
<text x="76.8" y="76.4">CODEC</text>
<text x="104.2" y="83.7">DSP</text>
<text x="237.7" y="80.1">System Support</text>
<text x="58.5" y="141.1">CONFIG</text>
</g>
<g font-size="1.6" fill="#f00">
<text x="77.2" y="21.5">MODE3</text>
<text x="77.2" y="23.4">MODE2</text>
<text x="77.2" y="25.2">MODE1</text>
<text x="127.5" y="79.9" transform="rotate(-90 127.5 79.9)">PACKET_DATA[7:0]</text>
<text x="131.1" y="81.7" transform="rotate(-90 131.1 81.7)">CONFIG[15:8]</text>
<text x="81" y="145.8">CONFIG[7:0]</text>
<text x="49.7" y="151.4">MODE1</text>
<text x="49.7" y="153.2">MODE2</text>
<text x="49.7" y="155.1">MODE3</text>
</g>
<g font-size="1.6" fill="#000080">
<text x="215.8" y="28.2">RS232</text>
<text x="89.6" y="64.7">MICRO</text>
<text x="11" y="75.7">I/O</text>
<text x="217.6" y="72">USB</text>
<text x="212.5" y="101.3">System Support</text>
<text x="53" y="119.6">CODEC</text>
<text x="58.5" y="174.5">CONFIG</text>
<text x="95.1" y="174.5">DSP</text>
</g>
<g font-size="1.6">
<text x="210.3" y="163.8">Title</text>
<text x="217.6" y="165.7">AMBE-3000 HDK Overview</text>
<text x="210.3" y="169.3">Size</text>
<text x="212.1" y="171.2">B</text>
<text x="217.6" y="169.3">Document Number</text>
<text x="217.6" y="171.2">AMBE3000</text>
<text x="270.6" y="169.3">Rev</text>
<text x="272.5" y="171.2">C</text>
<text x="210.3" y="174.8">Date:</text>
<text x="219.8" y="174.8">Wednesday, May 19, 2010</text>
<text x="246.9" y="174.8">Sheet</text>
<text x="256" y="174.8">1</text>
<text x="261.5" y="174.8">of</text>
<text x="267" y="174.8">9</text>
</g>
<g font-size="1.3">
<text x="29.3" y="1.4">5</text>
<text x="84.1" y="1.4">4</text>
<text x="139" y="1.4">3</text>
<text x="193.8" y="1.4">2</text>
<text x="248.7" y="1.4">1</text>
<text x=".5" y="24.7">D</text>
<text x="276.6" y="24.7">D</text>
<text x=".5" y="68.2">C</text>
<text x="276.6" y="68.2">C</text>
<text x=".5" y="111.6">B</text>
<text x="276.6" y="111.6">B</text>
<text x=".5" y="155">A</text>
<text x="276.6" y="155">A</text>
<text x="29.3" y="177">5</text>
<text x="84.1" y="177">4</text>
<text x="139" y="177">3</text>
<text x="193.8" y="177">2</text>
<text x="248.7" y="177">1</text>
</g>
</svg>
